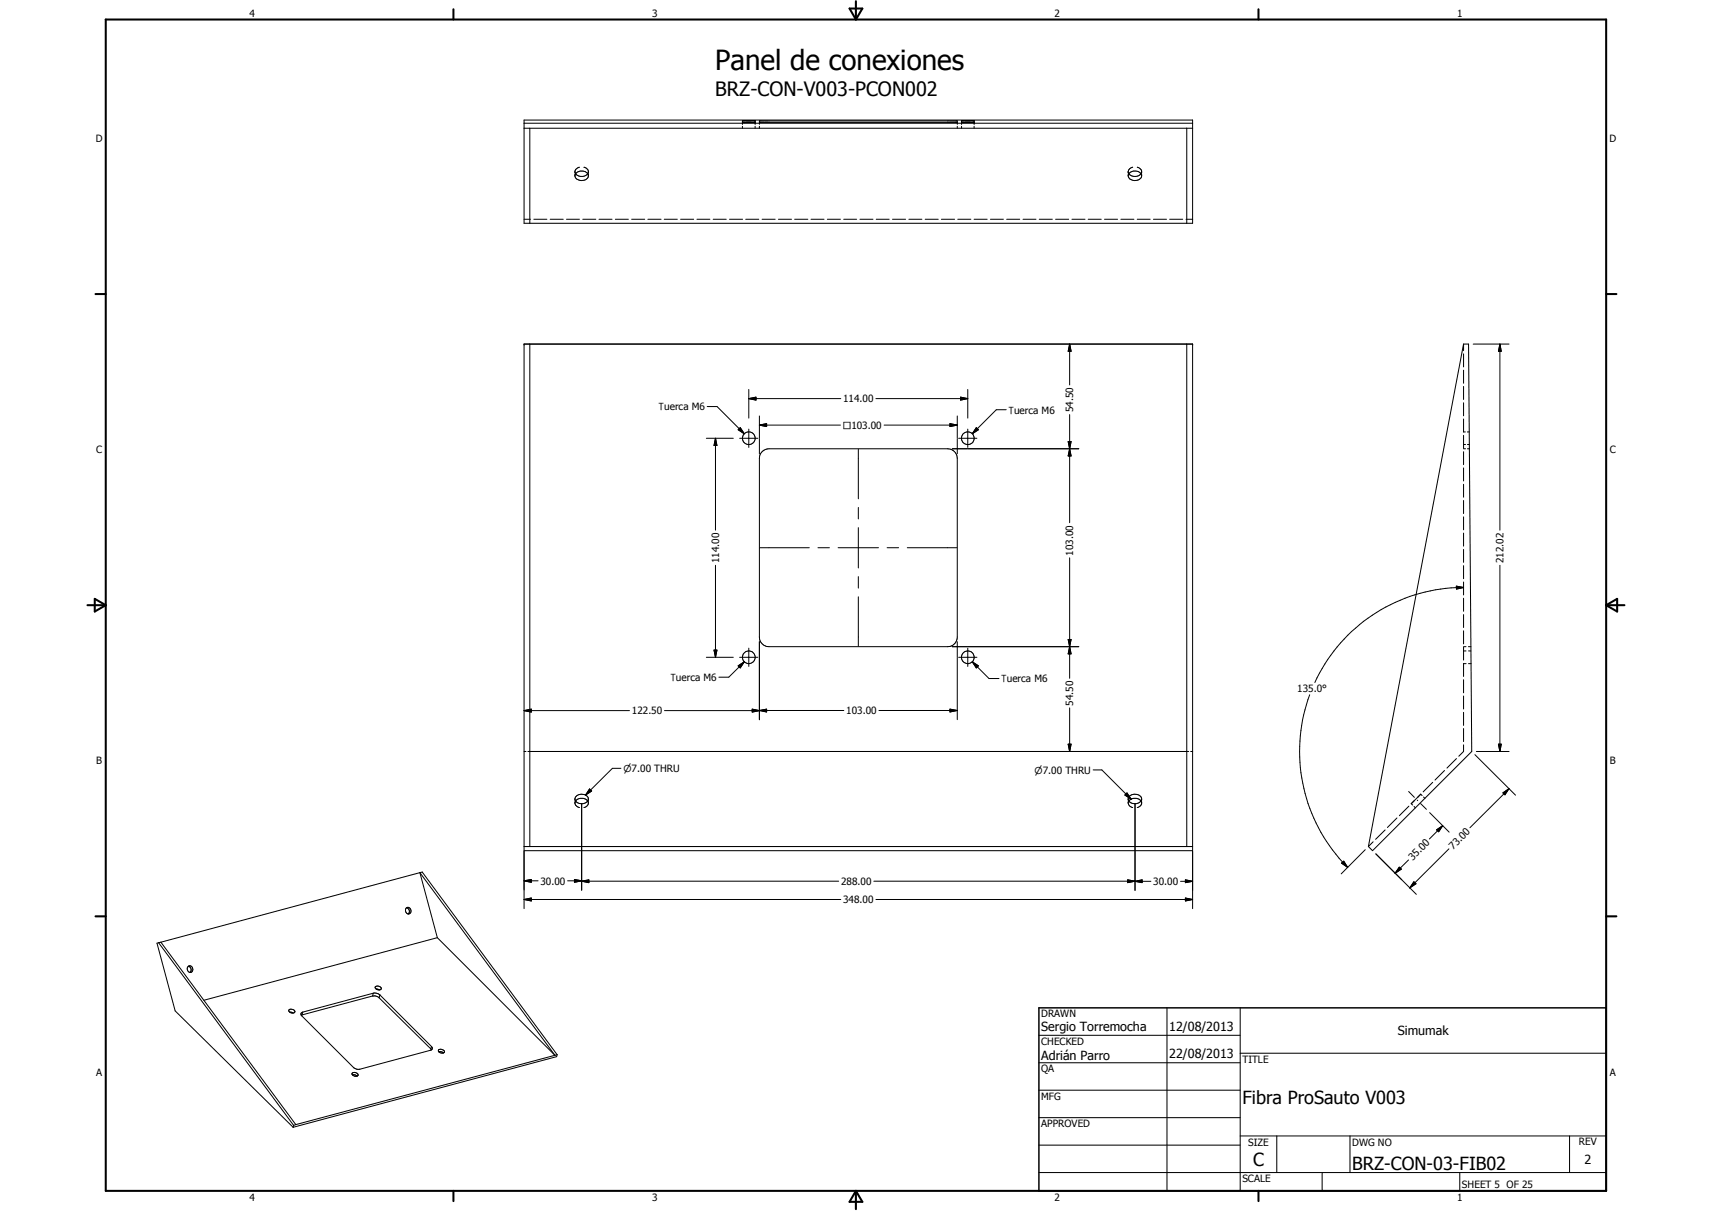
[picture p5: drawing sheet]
<svg xmlns="http://www.w3.org/2000/svg" width="594mm" height="420mm" viewBox="0 0 594 420" stroke-linecap="round" stroke-linejoin="round" font-family="sans-serif">
<g fill="none" stroke="#000" stroke-width=".35">
<path d="M181.9 41.7h231.9v35.8h-231.9zM181.9 44.5h231.9M181.9 42.8h231.9M183.8 44.5v33M199.5 59.6v.5M201.1 58a1.51 1.51 0 0 0-1.6 1.4 1.51 1.51 0 0 0 1.3 1.6 2.52 2.52 0 0 0 3.4-1.2M202.6 58a1.79 1.79 0 0 1 1.6 2.1M257.6 42.1v-.2h4.4v.2M257.6 42.5h4.4M257.6 42.3v.9M257.6 43.8v.7M257.8 42.5h.2"/>
<path d="M258.8 41.9h2.1M258.8 42.5h2.1M261.8 42.5h-.1M262 42.3v.9M262 43.8v.7M263.5 43.1v-1.1h68.7v1.1M263.5 43.8v.7M263.5 42.5h68.7M332.2 43.8v.7M333.7 42.1v-.2h4.3v.2M333.7 42.3v.9M333.7 43.8v.7"/>
<path d="M333.7 42.5h4.3M333.8 42.5h.2M334.8 41.9h2.1M334.8 42.5h2.1M337.9 42.5h-.2M338 42.3v.9M338 43.8v.7M391.5 59.8a2.59 2.59 0 0 0 2.3 1.4 2.59 2.59 0 0 0 2.3-1.4M393.1 58l-.8 .3a1.62 1.62 0 0 0-.8 1.8M394.6 58a1.8 1.8 0 0 1 1.5 2.1M411.8 44.5v33M181.9 76.1h2.2"/>
<path d="M185.2 76.1h4.6M190.9 76.1h4.5M196.6 76.1h4.5M199.5 60.5a2.2 2.2 0 0 0 3 2.1l1.2-.6 .5-1M199.5 60.9a2.49 2.49 0 0 1 2.4-1.6 2.49 2.49 0 0 1 2.3 1.7M202.2 76.1h4.5M204.2 60.5v.5M207.8 76.1h4.6M213.5 76.1h4.6M219.2 76.1h4.5M224.8 76.1h4.6M230.5 76.1h4.5"/>
<path d="M236.2 76.1h4.5M241.8 76.1h4.5M247.5 76.1h4.5M253.1 76.1h4.6M258.8 76.1h4.5M264.4 76.1h4.6M270.1 76.1h4.6M275.8 76.1h4.5M281.4 76.1h4.6M287.1 76.1h4.5M292.8 76.1h4.5M298.4 76.1h4.5"/>
<path d="M304.1 76.1h4.5M309.7 76.1h4.5M315.4 76.1h4.5M321 76.1h4.6M326.7 76.1h4.6M332.4 76.1h4.5M338 76.1h4.6M343.7 76.1h4.5M349.3 76.1h4.6M355 76.1h4.5M360.6 76.1h4.6M366.3 76.1h4.5"/>
<path d="M372 76.1h4.5M377.6 76.1h4.5M383.3 76.1h4.5M389 76.1h4.5M391.5 60.5a2.43 2.43 0 0 0 1.6 2.1 2.43 2.43 0 0 0 2.6-.6l.4-.7v-.8M394.6 76.1h4.5M396.1 60.7a2.6 2.6 0 0 0-2.3-1.4 2.6 2.6 0 0 0-2.3 1.6M400.3 76.1h4.5M405.9 76.1h4.5M411.6 76.1h2.2M181.9 119.4h231.9v175.7h-231.9zM183.8 119.4v174.3"/>
<path d="M371.2 119.4l.5 2.5h-1zM371.2 119.4v14.2M411.8 119.4v174.3M507.9 119.4h1.7l1.1 141.3-34.4 34.4-1.5-1.4M507.9 119.4v2.3M507.9 119.4l-33.1 174.3M511.2 119.4h12.5M520.5 119.4l.4 2.5h-.9zM520.5 119.4v64.5M259.8 138.3l2.5-.5v1zM259.8 135.1v10M259.8 138.3h32"/>
<path d="M303.9 138.3h31.9M333.3 137.8l2.5 .5-2.5 .5zM335.8 135.1v10M507.9 122.8v4.5M507.9 128.4v4.6M507.9 134.1v4.5M507.9 139.7v4.6M245.1 152.1h9.4M245.4 141.1h3.4l9.5 9.4M248.3 152.1l.5 2.5h-1zM248.3 152.1v31.8M256.2 149.1l.7-.7 1.4 2.1z"/>
<path d="M256.7 152.1h6.3M256.9 148.4l1.4 2.1-2.1-1.4zM259.8 148.9v6.3M263.5 147.5l2.5-.5v1zM263.5 144.3v7.6M263.5 152.1v5.3M263.5 147.5h28.1M264.5 156.7l1.1-.7 1.3-.3h61.9a3.3 3.3 0 0 1 3.4 3.3v62a3.3 3.3 0 0 1-3.4 3.4h-61.9a3.3 3.3 0 0 1-3.4-3.4v-62l.2-1.2zM297.9 155.9v17.2M306.8 147.5h25.4M329.6 147l2.6 .5-2.6 .5zM330.4 155.7h5.3"/>
<path d="M332.2 144.3v7.6M332.2 152.1v5.3M332.6 152.1h6.4M335.8 148.9v6.3M336 155.7h38.3M338.8 148.4l.7 .7-2.1 1.4zM349.2 142.2h-3.5l-8.3 8.3M370.7 153.2h1l-.5 2.5zM370.7 153.2l1 5h-1l1-5zM371.2 155.7l.5 2.5h-1zM371.2 143.8v37.6M507.9 155.7h.6"/>
<path d="M507.9 149.9h.6M507.9 154.2h.6M507.9 145.4v4.5M507.9 151v4.6M507.9 156.7v4.5M509.2 149.9h.7M509.2 155.7h.7M509.2 154.2h.7M297.9 176.1v3.9M507.9 162.3v4.6M507.9 168v4.5M507.9 173.7v4.5"/>
<path d="M507.9 179.3v4.5M248.3 196.1v31.9M263.7 190h17.1M283.8 190h4M290.8 190h14M297.9 183v14.1M307.8 190h4M314.8 190h17.2M371.2 193.5v41.8M507.9 185v4.5M507.9 190.6v4.5M507.9 196.3v4.5"/>
<path d="M520.5 196.1v64.6M297.9 200.1v3.9M297.9 207.1v17.1M505.4 203.4l2.5 .4-2.5 .6zM507.9 201.9v4.5M507.9 207.6v4.5M507.9 213.2v4.5M507.9 218.9v4.5M507.9 203.8a56.8 56.8 0 0 0-51.6 33M245.1 228h9.4M247.8 225.6h1l-.5 2.4zM256.2 231l2.1-1.4-1.4 2.1z"/>
<path d="M256.7 228h6.3M258.3 229.6l-5.4 5.3h-3.4M259.8 224.9v6.3M263.5 222.6v5.4M263.5 228.1v21.6M330.4 224.4h5.3M332.2 222.6v5.4M332.2 228.1v21.6M332.6 228h6.4M335.8 224.9v6.3M336 224.4h38.3M337.4 229.6l2.1 1.4-.7 .7z"/>
<path d="M337.4 229.6l5.8 5.8h3.5M370.7 221.9h1l-.5 2.5zM370.7 221.9h1l-1 5h1zM371.2 224.4l.5 2.5h-1zM507.9 224.4h.8M507.9 225.8h.8M507.9 230.3h.9M507.9 224.5v4.5M507.9 230.2v4.5M507.9 235.8v4.6M509.6 224.4h.8M509.6 225.8h.8"/>
<path d="M509.6 230.3h.9M181.9 246.5l2.5-.5v1.1zM181.9 246.5h36.5M261 246l2.5 .5-2.5 .6zM263.5 246.5l2.5-.5v1zM292.8 246.5h-62.2M305 246.5h27.2M329.6 246l2.6 .5-2.6 .5zM370.7 258.2h1l-.5 2.5zM371.2 245.6v15.1M454.5 241a57 57 0 0 0 13.1 59.9M507.9 241.5v4.5"/>
<path d="M507.9 247.1v4.6M507.9 252.8v4.5M507.9 258.4v2.3l-1.7 1.7M520 258.2h.9l-.4 2.5zM181.9 260.7h.6M183.2 260.7h229.3M199.5 278.1v.5M199.5 278.7l.3 .7 1.3 .8M201.8 278.8v30.1M203.2 275.8a2.68 2.68 0 0 0-3.7 1.3v.6M203.2 275.8l.7 .6 .3 .8M204.2 278.4a2.51 2.51 0 0 0-2.4-1.4 2.51 2.51 0 0 0-2.3 1.7"/>
<path d="M204.2 277.2a2.49 2.49 0 0 1-2.3 1.7 2.49 2.49 0 0 1-2.4-1.5M204.2 278.1a1.73 1.73 0 0 1-1.6 2.1M204.2 277.2v.5M204.6 273.7l.7 .7-2.1 1.4zM215.5 266.6h-3l-9.3 9.2M379.3 267.1h3l10.2 10.2M390.3 275.8l.8-.7 1.4 2.2zM391.1 275.1l1.4 2.2-2.2-1.5zM391.5 277.4a2.62 2.62 0 0 0 4.6 .1M391.5 277.7a2.41 2.41 0 0 1 1.6-2.1 2.41 2.41 0 0 1 2.6 .6l.4 .7v.8M391.5 278.1a1.79 1.79 0 0 0 1.6 2.1M392.4 277.3a2.47 2.47 0 0 1 3.7 1.1"/>
<path d="M392.4 277.3l-.9 1.1M393.9 278.8v30.1M396.1 278.1a1.8 1.8 0 0 1-1.5 2.1M413.2 260.7h.6M488.8 274.6l2 2M488.9 279.7l-3.3 3.3M490.7 279.8l.4 .5M491.8 277.6l.1 .2M493 278.8l2 2M493 275.5l-3.3 3.3 .5 .5M493 275.5l.5 .5M493 275.5l-1.1 1.1"/>
<path d="M494 276.5l.4 .5M497.2 271.4l-3.3 3.3M501.3 267.3l-3.3 3.3M505.4 263.2l-3.3 3.3M511.8 261.8l14.1 14.1M512.3 260.7h11.4M521.5 275.1l2.1-1.5-1.4 2.2zM523.6 273.6l-13.5 13.6M181.9 295.3v20M181.9 293.7h231.9M413.8 295.3v20M465.5 299.5l.8-.7 1.3 2.1z"/>
<path d="M473.7 294.8l-8.3 8.4M476.5 292.1l-1.7 1.6M477.4 296.2l14.1 14.1M480.6 288l-3.3 3.2M484.8 283.8l-3.4 3.3M488.8 298.4l-4.7 4.6M496.1 281.9l6.8 6.8M498.5 287.9l2.1-1.4-1.4 2.1zM500.6 286.5l-4.6 4.6M502.8 294.5l-13.6 13.6M141 315a1.06 1.06 0 0 1 1.6 .7 1.06 1.06 0 0 1-1.3 1.3 1.34 1.34 0 0 1-.3-2zM141.1 315a1.25 1.25 0 0 1 .9 .9 1.25 1.25 0 0 1-.4 1.2"/>
<path d="M145.7 302.8l.8-.2 46.8 63.3M145.7 302.8l46.9 63.3M145.7 302.8l6.1 22.5M145.7 302.8l-89.9 24.1M181.9 312.1l2.5-.5v1zM181.9 305.6l2.5-.5v1zM181.9 312.1h109.9M181.9 305.6h4.8M197 305.6h4.8M199.3 305.1l2.5 .5-2.5 .5zM201.8 305.7l2.5-.4v.9zM201.8 305.7h89.2"/>
<path d="M303.2 305.7h90.7M303.9 312.1h109.9M391.3 305.3l2.6 .4-2.6 .5zM393.9 305.8l2.4-.5v.9zM393.9 305.8h5.5M409.7 305.8h4.1M411.3 311.6l2.5 .5-2.5 .5zM411.3 305.3l2.5 .5-2.5 .4zM485.6 300.9l.7 .6-2.2 1.5zM490.6 305.9l.8 .7-2.2 1.5zM55 327.1l-.5 .1 6.3 23.5 40.9 40.4M55 327.1l46.9 63.3"/>
<path d="M55.8 326.9l46.9 63.3M55.8 326.9l-.8 .2M65.3 335.3a1.09 1.09 0 0 1 1.6 .7 1.09 1.09 0 0 1-1.1 1.4 1.29 1.29 0 0 1-.5-2.1zM65.4 335.2a1.29 1.29 0 0 1 .5 2.2M151.8 325.3l40.8 40.8M151.8 325.3l-81.1 21.7M100.3 350.4a1.2 1.2 0 0 1 1.2-.2 1.2 1.2 0 0 1 .8 1 1.18 1.18 0 0 1-1.3 .2 1.18 1.18 0 0 1-.7-1zM100.5 351.2l1.2 .3M104.8 352.1l-.2 .1M105.1 351.2l-.3 .9M105.1 351.2a.71 .71 0 0 0-.5 1.1l18.2 18.2 1 .5h1.1l24.8-6.8M129.3 345.6a2.58 2.58 0 0 1 2.3 .6"/>
<path d="M129.3 345.6l-24.5 6.5M129.5 344.6a2.79 2.79 0 0 1 2.3 .6M129.5 344.6l-.2 1M129.5 344.6l-24.4 6.6M130.3 342.3a1.37 1.37 0 0 1 2 .7 1.16 1.16 0 0 1-1.2 .4 1.16 1.16 0 0 1-.8-1.1zM130.5 343.2l1.2 .3M131.6 346.2l17.9 17.7M131.8 345.2l17.9 17.9M131.8 345.2l-.2 1M360.5 359.2h69.9M405 349.7v63.5M430.4 349.7v63.5"/>
<path d="M122.3 372.9l.8 .5 .9-.1M122.3 372.9h.9l.7 .5M122.3 372.9a.69 .69 0 0 1 .2-.9 .69 .69 0 0 1 .9 .2l.8 .5 .1 .3-.3 .3M149.5 363.9l.2 .3M149.7 363.1l.3 .5-.3 .6M149.7 363.1l-.2 .8M152.2 364.3a1.33 1.33 0 0 1 2 .8 1.2 1.2 0 0 1-1.3 .2 1.2 1.2 0 0 1-.7-1zM152.3 364.9h.9l.7 .4M192.6 366.1l-89.9 24.1M193.3 365.9l-.7 .2M193.3 365.9l-.1 .7-91.5 24.5M360.5 368.7h69.9"/>
<path d="M360.5 378.2h69.9M430.4 365.4h127M101.9 390.4l-.2 .7M102.7 390.2l-.8 .2M360.5 387.8h69.9M360.5 397.3h69.9M430.4 394.1h127M443.1 394.1v12.7M468.5 394.1v12.7M544.7 394.1v12.7M360.5 406.8h196.9M458.8 406.8v6.4"/>
<path d="M506.6 406.8v6.4"/>
<circle cx="259.9" cy="152" r="2.2"/>
<circle cx="335.8" cy="152" r="2.21"/>
<circle cx="259.8" cy="228.1" r="2.21"/>
<circle cx="335.8" cy="228.1" r="2.2"/>
</g>
<g fill="#000">
<circle cx="257.6" cy="42.5" r=".18"/>
<circle cx="257.6" cy="41.9" r=".18"/>
<circle cx="262" cy="42.5" r=".18"/>
<circle cx="262" cy="41.9" r=".18"/>
<circle cx="333.7" cy="42.5" r=".18"/>
<circle cx="333.7" cy="41.9" r=".18"/>
<circle cx="338" cy="41.9" r=".18"/>
<circle cx="338" cy="42.5" r=".18"/>
<circle cx="181.9" cy="119.4" r=".18"/>
<circle cx="413.8" cy="119.4" r=".18"/>
</g>
<g fill="none" stroke="#000" stroke-width=".71">
<path d="M36.7 6.8h520.7v406.4h-520.7zM157.3 3.2v3.6M294.8 3h4.4l-2.2 3.8zM297 .4v6.4M436.7 3.2v3.6M33.1 102h3.6M557.4 102h3.5M30.3 210h6.4M32.9 207.8l3.8 2.2-3.8 2.2zM557.4 210h6.3M557.4 210l3.8-2.2v4.4zM33.1 317.9h3.6"/>
<path d="M557.4 317.9h3.5M157.3 413.2v3.5M297 413.2v6.3M297 413.2l2.2 3.8h-4.4zM436.7 413.2v3.5"/>
</g>
<path d="M360.5 349.7h196.9v63.5h-196.9z" fill="none" stroke="#000" stroke-width=".51"/>
<g fill="#000">
<path d="M259.8 138.3l2.5-.5v1zM333.3 137.8l2.5 .5-2.5 .5zM371.2 119.4l.5 2.5h-1zM520.5 119.4l.4 2.5h-.9zM248.3 152.1l.5 2.5h-1zM256.9 148.4l1.4 2.1-2.1-1.4zM263.5 147.5l2.5-.5v1zM329.6 147l2.6 .5-2.6 .5zM338.8 148.4l.7 .7-2.1 1.4zM370.7 153.2h1l-.5 2.5zM371.2 155.7l.5 2.5h-1zM505.4 203.4l2.5 .4-2.5 .6z"/>
<path d="M247.8 225.6h1l-.5 2.4zM256.2 231l2.1-1.4-1.4 2.1zM337.4 229.6l2.1 1.4-.7 .7zM370.7 221.9h1l-.5 2.5zM371.2 224.4l.5 2.5h-1zM181.9 246.5l2.5-.5v1.1zM261 246l2.5 .5-2.5 .6zM263.5 246.5l2.5-.5v1zM329.6 246l2.6 .5-2.6 .5zM370.7 258.2h1l-.5 2.5zM520 258.2h.9l-.4 2.5zM204.6 273.7l.7 .7-2.1 1.4z"/>
<path d="M391.1 275.1l1.4 2.2-2.2-1.5zM521.5 275.1l2.1-1.5-1.4 2.2zM465.5 299.5l.8-.7 1.3 2.1zM498.5 287.9l2.1-1.4-1.4 2.1zM181.9 312.1l2.5-.5v1zM181.9 305.6l2.5-.5v1zM199.3 305.1l2.5 .5-2.5 .5zM201.8 305.7l2.5-.4v.9zM391.3 305.3l2.6 .4-2.6 .5zM393.9 305.8l2.4-.5v.9zM411.3 311.6l2.5 .5-2.5 .5zM411.3 305.3l2.5 .5-2.5 .4z"/>
<path d="M485.6 300.9l.7 .6-2.2 1.5zM490.6 305.9l.8 .7-2.2 1.5z"/>
</g>
<text font-size="9.6" x="248.2" y="24.4">Panel de conexiones</text>
<text font-size="6.9" x="248.2" y="33.4">BRZ-CON-V003-PCON002</text>
<g font-size="6.3">
<text x="431.1" y="383.2">Fibra ProSauto V003</text>
<text x="434.8" y="404.7">C</text>
<text x="469.2" y="406">BRZ-CON-03-FIB02</text>
</g>
<g font-size="4.4">
<text x="361.3" y="357.5">Sergio Torremocha</text>
<text x="405.7" y="357.7">12/08/2013</text>
<text x="485" y="359.2">Simumak</text>
<text x="361.3" y="367.9">Adrián Parro</text>
<text x="405.7" y="367.2">22/08/2013</text>
<text x="549.8" y="404">2</text>
</g>
<g font-size="3.5">
<text x="86.6" y="5.8">4</text>
<text x="226.3" y="5.8">3</text>
<text x="365.9" y="5.8">2</text>
<text x="505.6" y="5.8">1</text>
<text x="33.3" y="49.4">D</text>
<text x="558.5" y="49.4">D</text>
<text x="292.6" y="139.6">114.00</text>
<text x="372.4" y="143.1" transform="rotate(-90 372.4 143.1)">54.50</text>
<text x="33.4" y="157.3">C</text>
<text x="558.6" y="157.3">C</text>
<text x="249.6" y="195.4" transform="rotate(-90 249.6 195.4)">114.00</text>
<text x="372.4" y="192.7" transform="rotate(-90 372.4 192.7)">103.00</text>
<text x="521.8" y="195.4" transform="rotate(-90 521.8 195.4)">212.02</text>
<text x="372.4" y="244.8" transform="rotate(-90 372.4 244.8)">54.50</text>
<text x="450.2" y="240.2">135.0°</text>
<text x="219.3" y="247.8">122.50</text>
<text x="293.7" y="247.8">103.00</text>
<text x="33.4" y="265.2">B</text>
<text x="558.6" y="265.2">B</text>
<text x="490.2" y="298.7" transform="rotate(-45 490.2 298.7)">35.00</text>
<text x="504.3" y="294.8" transform="rotate(-45 504.3 294.8)">73.00</text>
<text x="187.5" y="306.9">30.00</text>
<text x="291.9" y="307">288.00</text>
<text x="400.2" y="307">30.00</text>
<text x="292.6" y="313.4">348.00</text>
<text x="361.3" y="353">DRAWN</text>
<text x="361.3" y="362.5">CHECKED</text>
<text x="431.1" y="368.7">TITLE</text>
<text x="33.4" y="373.2">A</text>
<text x="361.3" y="372.1">QA</text>
<text x="558.6" y="373.2">A</text>
<text x="361.3" y="381.6">MFG</text>
<text x="361.3" y="391.1">APPROVED</text>
<text x="433.1" y="397.5">SIZE</text>
<text x="469.2" y="397.5">DWG NO</text>
<text x="547.9" y="397.4">REV</text>
<text x="431.1" y="410.2">SCALE</text>
<text x="507.3" y="412.3">SHEET 5 OF 25</text>
<text x="86.6" y="416.7">4</text>
<text x="226.3" y="416.7">3</text>
<text x="365.9" y="416.7">2</text>
<text x="505.6" y="416.7">1</text>
</g>
<g font-size="3.3">
<text x="228.6" y="142.3">Tuerca M6</text>
<text x="350" y="143.5">Tuerca M6</text>
<text x="292.5" y="148.8">o103.00</text>
<text x="232.6" y="236.3">Tuerca M6</text>
<text x="347.5" y="236.7">Tuerca M6</text>
<text x="216.3" y="267.8">n7.00 THRU</text>
<text x="359" y="268.4">n7.00 THRU</text>
</g>
</svg>
